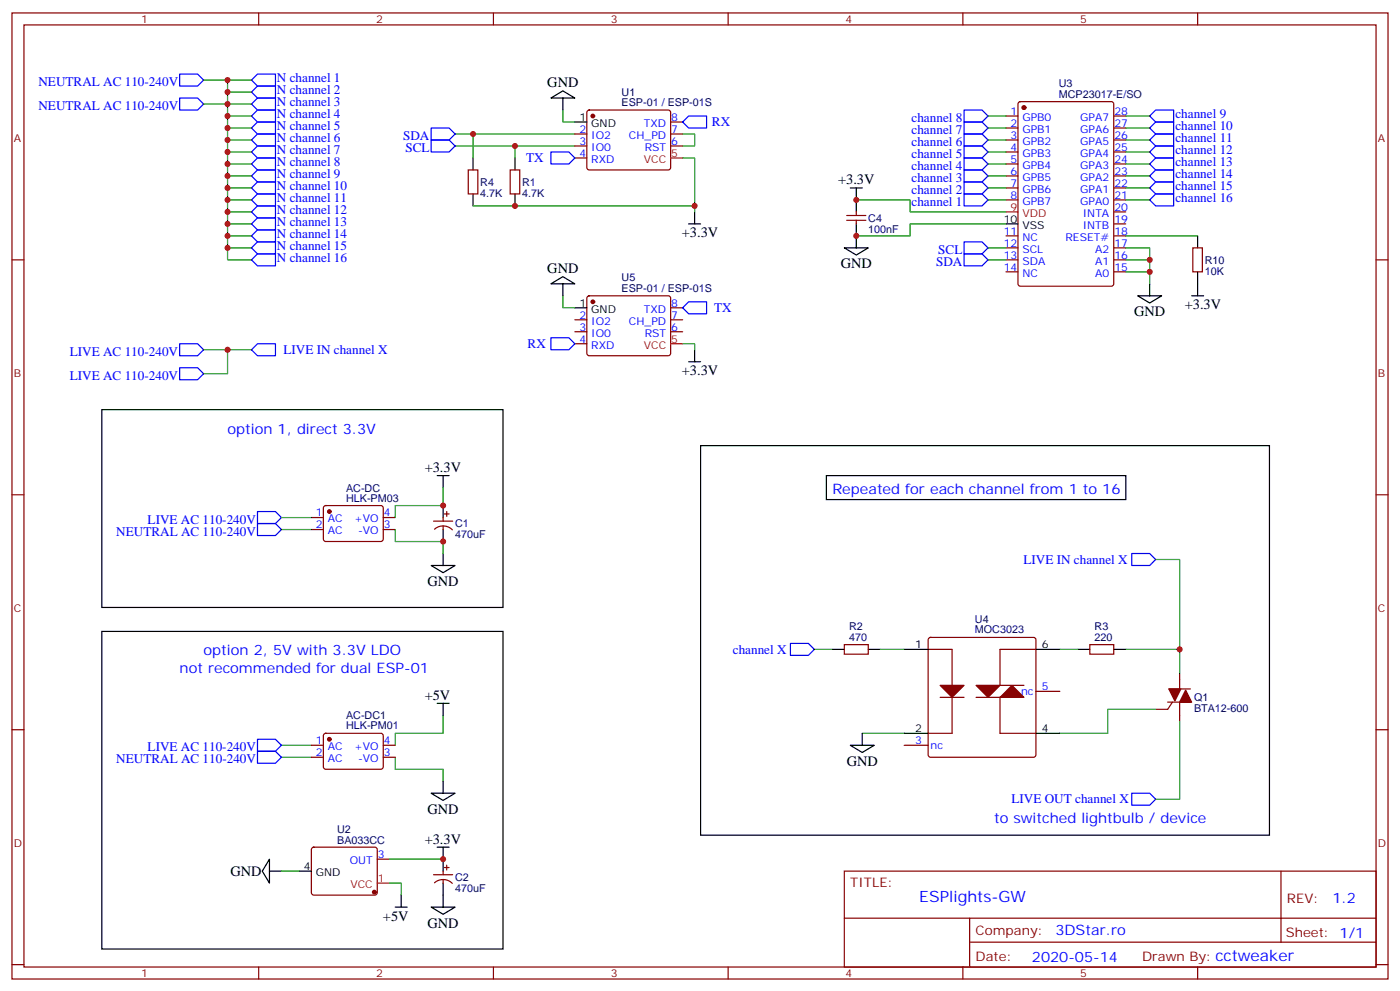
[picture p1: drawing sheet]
<svg xmlns="http://www.w3.org/2000/svg" width="412mm" height="292mm" viewBox="0 0 412 292" stroke-linecap="round" stroke-linejoin="round" font-family="sans-serif">
<g fill="none" stroke="#870000" stroke-width=".35">
<path d="M3.5 3.8h405.4v284.3h-405.4zM7.1 7.3h398.2v277.3h-398.2zM76.2 3.8v3.5M145.3 3.8v3.5M214.5 3.8v3.5M283.6 3.8v3.5M352.8 3.8v3.5M169.3 39.4h3.6M173.1 32.6l.5-.2h23.2l.5 .2 .3 .5-.1 16.5-.7 .4h-23.5l-.4-.7v-16.2zM197.6 39.4h3.5M197.6 35.9h3.5M296.3 34.1h3.6"/>
<path d="M296.3 37.7h3.6M300.1 30.1l.5-.2h26.8l.6 .4 .1 53.2-.5 .7h-27l-.7-.4v-53.2zM328.1 34.1h3.5M328.1 37.7h3.5M137.9 50h2.9v7.1h-2.9zM150.3 50h2.8v7.1h-2.8zM169.3 43h3.6M169.3 46.5h3.6M197.6 43h3.5M296.3 41.2h3.6M296.3 44.7h3.6M296.3 48.3h3.6"/>
<path d="M296.3 51.8h3.6M296.3 55.3h3.6M296.3 58.8h3.6M328.1 41.2h3.5M328.1 44.7h3.5M328.1 48.3h3.5M328.1 51.8h3.5M328.1 55.3h3.5M328.1 58.8h3.5M3.5 76.5h3.6M249.4 64.8h5.7M249.4 63.4h5.7"/>
<path d="M252.2 62.4v1M252.2 64.8v1.1M296.3 76.5h3.6M296.3 69.4h3.6M296.3 73h3.6M328.1 76.5h3.5M328.1 69.4h3.5M328.1 73h3.5M328.1 65.9h3.5M328.1 62.4h3.5M351.4 73h2.8v7h-2.8zM405.3 76.5h3.6"/>
<path d="M296.3 80h3.6M328.1 80h3.5M3.5 145.6h3.6M91.7 152.3h3.5M91.7 155.9h3.5M95.5 149l.5-.2 16.5 .1 .4 .6-.1 9.5-.6 .4-16.5-.1-.5-.6v-9.2zM112.9 152.3h3.5M112.9 155.9h3.5M127.7 153.4h5.6M128 155.8a3.8 3.8 0 0 1 5.2 .1M130.5 152.3v1.1M130.5 154.8v1.1"/>
<path d="M130.9 151.3h1.4M131.6 150.6v1.4M405.3 145.6h3.6M347.5 198.2v4.6M3.5 214.8h3.6M344 206.7h7M344.3 202.8h6.4M345.4 206.7l-1.4 2.1h-3.6M347.5 206.7v5.6M405.3 214.8h3.6M248.7 256.4h156.6v28.2h-156.6zM377.3 256.4v20.9"/>
<path d="M248.7 270.2h156.5M285.6 277.3h119.6M285.6 270.2v14.2M3.5 283.9h3.6M76.2 284.6v3.5M145.3 284.6v3.5M214.5 284.6v3.5M283.6 284.6v3.5M352.8 284.6v3.5M405.3 283.9h3.6"/>
</g>
<g fill="none" stroke="#000" stroke-width=".35">
<path d="M162.3 28.9l3.5-2.2 3.5 2.2zM165.8 28.9v3.5M169.3 35.9h3.6M139.3 46.5v3.5M139.3 57.1v3.5M151.7 46.5v3.5M151.7 57.1v3.5M250.5 55.3h3.5M252.2 55.3v7.1M202.8 65.9h3.6M204.6 62.4v3.5M248.7 73h7.1l-3.6 2.1z"/>
<path d="M252.2 65.9v7.1M296.3 65.9h3.6M352.8 69.4v3.6M335.1 87.1h7.1l-3.5 2.1zM338.7 83.5v3.6M351 87.1h3.5M352.8 80v7.1M128.8 140h3.5M130.5 140v3.5M130.5 148.8v3.5M130.5 155.9v3.5M127 166.4h7.1l-3.6 2.2z"/>
<path d="M130.5 162.9v3.5"/>
</g>
<g fill="none" stroke="#008700" stroke-width=".35">
<path d="M60 23.6h14.1M67 23.6v7h-7M67 34.1h7.1M67 37.7h7.1M67 27.1h7.1M74.1 30.6h-7.1v45.9h7.1M134.1 39.4h35.2M139.3 39.4v7.1M165.8 32.4v3.5h3.5M201.1 39.4h3.5v3.6h-3.5M291 34.1h5.3M291 37.7h5.3"/>
<path d="M331.6 34.1h7.1M331.6 37.7h7.1M67 41.2h7.1M67 44.7h7.1M67 48.3h7.1M67 51.8h7.1M67 55.3h7.1M67 58.8h7.1M134.1 43h35.2M151.7 43v3.5M201.1 46.5h3.5v15.9M252.2 58.8h15.9v3.6h28.2"/>
<path d="M291 41.2h5.3M291 44.7h5.3M291 48.3h5.3M291 51.8h5.3M291 55.3h5.3M291 58.8h5.3M331.6 41.2h7.1M331.6 44.7h7.1M331.6 48.3h7.1M331.6 51.8h7.1M331.6 55.3h7.1M331.6 58.8h7.1"/>
<path d="M67 69.4h7.1M67 73h7.1M67 65.9h7.1M67 62.4h7.1M139.3 60.6h65.3M291 76.5h5.3M291 73h5.3M296.3 65.9h-28.2v3.5h-15.9M331.6 73h7.1v10.5M331.6 76.5h7.1M331.6 69.4h21.2M331.6 80h7.1"/>
<path d="M82.9 152.3h8.8M82.9 155.9h8.8M116.4 155.9v3.5h14.1v3.5M130.5 143.5v5.3h-14.1v3.5"/>
</g>
<g fill="none" stroke="#00f" stroke-width=".35">
<path d="M52.9 21.8h5.3l1.8 1.8-1.8 1.7h-5.3zM52.9 28.9h5.3l1.8 1.7-1.8 1.8h-5.3zM74.1 27.1l1.7-1.8h5.3v3.6h-5.3zM74.1 30.6l1.7-1.7h5.3v3.5h-5.3zM74.1 34.1l1.7-1.7h5.3v3.5h-5.3zM74.1 37.7l1.7-1.8h5.3v3.5h-5.3zM75.8 21.8h5.3v3.5h-5.3l-1.7-1.7zM127 37.7h5.3l1.8 1.7-1.8 1.8h-5.3zM284 39.4h5.3l1.7 1.8-1.7 1.8h-5.3zM284 35.9h5.3l1.7 1.8-1.7 1.7h-5.3zM284 32.4h5.3l1.7 1.7-1.7 1.8h-5.3zM338.7 34.1l1.7-1.7h5.3v3.5h-5.3z"/>
<path d="M338.7 37.7l1.7-1.8h5.3v3.5h-5.3zM74.1 41.2l1.7-1.8h5.3v3.6h-5.3zM74.1 44.7l1.7-1.7h5.3v3.5h-5.3zM74.1 48.3l1.7-1.8h5.3v3.5h-5.3zM74.1 51.8l1.7-1.8h5.3v3.6h-5.3zM74.1 55.3l1.7-1.7h5.3v3.5h-5.3zM74.1 58.8l1.7-1.7h5.3v3.5h-5.3zM127 41.2h5.3l1.8 1.8-1.8 1.7h-5.3zM284 57.1h5.3l1.7 1.7-1.7 1.8h-5.3zM284 53.6h5.3l1.7 1.7-1.7 1.8h-5.3zM284 50h5.3l1.7 1.8-1.7 1.8h-5.3zM284 46.5h5.3l1.7 1.8-1.7 1.7h-5.3z"/>
<path d="M284 43h5.3l1.7 1.7-1.7 1.8h-5.3zM338.7 41.2l1.7-1.8h5.3v3.6h-5.3zM338.7 44.7l1.7-1.7h5.3v3.5h-5.3zM338.7 48.3l1.7-1.8h5.3v3.5h-5.3zM338.7 51.8l1.7-1.8h5.3v3.6h-5.3zM338.7 55.3l1.7-1.7h5.3v3.5h-5.3zM338.7 58.8l1.7-1.7h5.3v3.5h-5.3zM74.1 62.4l1.7-1.8h5.3v3.5h-5.3zM74.1 65.9l1.7-1.8h5.3v3.6h-5.3zM74.1 69.4l1.7-1.7h5.3v3.5h-5.3zM74.1 73l1.7-1.8h5.3v3.5h-5.3zM74.1 76.5l1.7-1.8h5.3v3.5h-5.3z"/>
<path d="M284 74.7h5.3l1.7 1.8-1.7 1.7h-5.3zM284 71.2h5.3l1.7 1.8-1.7 1.7h-5.3zM52.9 108.2h5.3l1.8 1.8-1.8 1.8h-5.3zM52.9 101.2h5.3l1.8 1.7-1.8 1.8h-5.3zM75.8 150.6h5.3l1.8 1.7-1.8 1.8h-5.3zM75.8 154.1h5.3l1.8 1.8-1.8 1.7h-5.3z"/>
</g>
<g fill="#870000" stroke="#870000" stroke-width=".35">
<path d="M349.2 203.1l1.8 3.6h-3.5z"/>
<path d="M344.3 202.8h3.5l-1.7 3.5z"/>
<circle cx="174.6" cy="34.1" r=".53"/>
<circle cx="97" cy="150.6" r=".53"/>
<circle cx="301.6" cy="31.7" r=".53"/>
</g>
<path d="M197.6 46.5h3.5M296.3 62.4h3.6" fill="none" stroke="#f00" stroke-width=".35"/>
<path d="M273.6 187.8l.5-.2h30.3l.5 .2 .3 .5v33.9l-.3 .5-.5 .2h-30.3l-.5-.2-.2-.5v-33.9z" fill="#fff" stroke="#870000" stroke-width=".35"/>
<g fill="none" stroke="#870000" stroke-width=".35">
<path d="M169.3 94.1h3.6M169.3 97.6h3.6M173.1 87.3l.5-.2h23.2l.5 .2 .3 .5-.1 16.5-.7 .4-23.5-.1-.4-.6v-16.2zM197.6 94.1h3.5M197.6 97.6h3.5M197.6 90.6h3.5M169.3 101.2h3.6M248.7 189.7h7.1v2.8h-7.1zM273.4 191.1h7.1v24.7h-7.1M305.2 191.1h-10.6v10.6h7M321 189.7h7.1v2.8h-7.1zM91.7 219.4h3.5"/>
<path d="M95.5 216l.5-.2 16.5 .1 .4 .6-.1 9.5-.6 .4-16.5-.1-.5-.6v-9.2zM112.9 219.4h3.5M266.3 219.4h7.1M276.9 205.2h7.1M287.5 205.2h7.1v10.6h10.6M305.2 203.5h7M91.7 222.9h3.5M112.9 222.9h3.5M92 249.5l.4-.2h18l.5 .2 .2 .5v13l-.7 .5-18.2-.1-.5-.7v-12.7zM111.1 252.9h3.6M127.7 257.5h5.6M128 259.8a3.8 3.8 0 0 1 5.2 .2"/>
<path d="M130.5 256.4v1.1M130.5 258.9v1M130.9 255.3h1.4M131.6 254.6v1.4"/>
</g>
<g fill="#870000" stroke="#870000" stroke-width=".35">
<path d="M276.9 201.7h7.1l-3.5 3.5z"/>
<path d="M287.5 201.7h7.1l-3.6 3.5z"/>
<path d="M294.6 205.2l3.5-3.5 3.5 3.5z"/>
<circle cx="110.2" cy="262.6" r=".53"/>
<circle cx="97" cy="217.6" r=".53"/>
<circle cx="174.6" cy="88.8" r=".53"/>
</g>
<g fill="none" stroke="#000" stroke-width=".35">
<path d="M162.3 83.5l3.5-2.1 3.5 2.1zM165.8 83.5v3.6M169.3 90.6h3.6M202.8 106.5h3.6M204.6 102.9v3.6M30 120.6h118.2v58.2h-118.2zM206.4 131.2h167.5v114.6h-167.5zM243.4 140h88.2v7h-88.2zM30 185.8h118.2v93.5h-118.2zM245.2 191.1h3.5M255.8 191.1h3.5M266.3 191.1h7.1"/>
<path d="M305.2 191.1h7M317.5 191.1h3.5M328.1 191.1h3.5M128.8 207h3.5M130.5 207v3.5M250.5 219.4h7l-3.5 2.1zM254 215.8v3.6M266.3 215.8h7.1M305.2 215.8h7M127 233.5h7.1l-3.6 2.1zM130.5 229.9v3.6M79.4 252.9v7l-2.1-3.5z"/>
<path d="M79.4 256.4h3.5M88.2 256.4h3.5M128.8 249.3h3.5M130.5 249.3v7.1M130.5 259.9v7.1M116.4 267h3.5M118.2 263.5v3.5M127 267h7.1l-3.6 2.1z"/>
</g>
<path d="M202.8 34.1h5.3v3.6h-5.3l-1.7-1.8zM162.3 44.7h5.3l1.7 1.8-1.7 1.8h-5.3zM162.3 99.4h5.3l1.7 1.8-1.7 1.7h-5.3zM201.1 90.6l1.7-1.8h5.3v3.6h-5.3zM74.1 102.9l1.7-1.7h5.3v3.5h-5.3zM333.4 162.9h5.3l1.7 1.8-1.7 1.7h-5.3zM232.8 189.4h5.3l1.8 1.7-1.8 1.8h-5.3zM75.8 217.6h5.3l1.8 1.8-1.8 1.7h-5.3zM75.8 221.1h5.3l1.8 1.8-1.8 1.7h-5.3zM333.4 233.5h5.3l1.7 1.7-1.7 1.8h-5.3z" fill="none" stroke="#00f" stroke-width=".35"/>
<g fill="none" stroke="#008700" stroke-width=".35">
<path d="M165.8 87.1v3.5h3.5M60 102.9h14.1M67 102.9v7.1h-7M201.1 101.2h3.5v1.7M340.4 164.7h7.1v26.4M239.9 191.1h5.3M259.3 191.1h7M312.2 191.1h5.3M331.6 191.1h15.9v7.1M82.9 219.4h8.8M130.5 210.5v5.3h-14.1v3.6M254 215.8h12.3"/>
<path d="M340.4 208.8h-14.1v7h-14.1M347.5 212.3v22.9h-7.1M82.9 222.9h8.8M116.4 222.9v3.5h14.1v3.5M82.9 256.4h5.3M114.7 259.9h3.5v3.6M114.7 252.9h15.8"/>
</g>
<path d="M197.6 101.2h3.5M111.1 259.9h3.6" fill="none" stroke="#f00" stroke-width=".35"/>
<g fill="#c00">
<circle cx="130.5" cy="252.9" r=".88"/>
<circle cx="347.5" cy="191.1" r=".88"/>
<circle cx="67" cy="102.9" r=".88"/>
<circle cx="67" cy="27.1" r=".88"/>
<circle cx="67" cy="34.1" r=".88"/>
<circle cx="67" cy="41.2" r=".88"/>
<circle cx="67" cy="48.3" r=".88"/>
<circle cx="67" cy="55.3" r=".88"/>
<circle cx="67" cy="62.4" r=".88"/>
<circle cx="67" cy="69.4" r=".88"/>
<circle cx="67" cy="30.6" r=".88"/>
<circle cx="252.2" cy="69.4" r=".88"/>
<circle cx="338.7" cy="80" r=".88"/>
<circle cx="130.5" cy="159.4" r=".88"/>
<circle cx="130.5" cy="148.8" r=".88"/>
<circle cx="204.6" cy="60.6" r=".88"/>
<circle cx="151.7" cy="43" r=".88"/>
<circle cx="338.7" cy="76.5" r=".88"/>
<circle cx="252.2" cy="58.8" r=".88"/>
<circle cx="67" cy="23.6" r=".88"/>
<circle cx="67" cy="73" r=".88"/>
<circle cx="67" cy="65.9" r=".88"/>
<circle cx="67" cy="58.8" r=".88"/>
<circle cx="67" cy="51.8" r=".88"/>
<circle cx="67" cy="44.7" r=".88"/>
<circle cx="67" cy="37.7" r=".88"/>
<circle cx="139.3" cy="39.4" r=".88"/>
<circle cx="151.7" cy="60.6" r=".88"/>
</g>
<g font-size="4.6" fill="#00f">
<text x="270.8" y="265.4">ESPlights-GW</text>
<text x="358.1" y="282.9">cctweaker</text>
</g>
<g font-size="4.2">
<text x="161.2" y="25.6">GND</text>
<text x="246.9" y="54.2">+3.3V</text>
<text x="200.8" y="69.9">+3.3V</text>
<text x="161.2" y="80.3">GND</text>
<text x="247.7" y="78.9">GND</text>
<text x="334.1" y="93.1">GND</text>
<text x="349" y="91">+3.3V</text>
<text x="200.8" y="110.4">+3.3V</text>
<text x="125.1" y="138.9">+3.3V</text>
<text x="125.9" y="172.4">GND</text>
<text x="125.1" y="205.9">+5V</text>
<text x="249.4" y="225.4">GND</text>
<text x="125.9" y="239.5">GND</text>
<text x="125.1" y="248.3">+3.3V</text>
<text x="67.9" y="257.8">GND</text>
<text x="112.8" y="270.9">+5V</text>
<text x="125.9" y="273.1">GND</text>
</g>
<g font-size="4.2" fill="#00f">
<text x="67" y="127.6">option 1, direct 3.3V</text>
<text x="245.2" y="145.3">Repeated for each channel from 1 to 16</text>
<text x="60" y="192.9">option 2, 5V with 3.3V LDO</text>
<text x="52.9" y="198.2">not recommended for dual ESP-01</text>
<text x="292.8" y="242.3">to switched lightbulb / device</text>
<text x="392.5" y="265.7">1.2</text>
<text x="310.9" y="275.2">3DStar.ro</text>
<text x="304" y="283">2020-05-14</text>
</g>
<g font-size="3.9" fill="#00f">
<text x="11.3" y="25.3">NEUTRAL AC 110-240V</text>
<text x="81.6" y="24.3">N channel 1</text>
<text x="81.6" y="27.8">N channel 2</text>
<text x="11.3" y="32.4">NEUTRAL AC 110-240V</text>
<text x="81.6" y="31.3">N channel 3</text>
<text x="81.6" y="34.8">N channel 4</text>
<text x="268.5" y="35.9">channel 8</text>
<text x="346.2" y="34.9">channel 9</text>
<text x="81.6" y="38.4">N channel 5</text>
<text x="81.6" y="41.9">N channel 6</text>
<text x="118.7" y="41.2">SDA</text>
<text x="209.7" y="37.2">RX</text>
<text x="268.5" y="39.4">channel 7</text>
<text x="346.2" y="38.4">channel 10</text>
<text x="346.2" y="41.9">channel 11</text>
<text x="81.6" y="45.4">N channel 7</text>
<text x="119.4" y="44.7">SCL</text>
<text x="155" y="47.7">TX</text>
<text x="268.5" y="46.5">channel 5</text>
<text x="268.5" y="43">channel 6</text>
<text x="346.2" y="45.4">channel 12</text>
<text x="81.6" y="49">N channel 8</text>
<text x="81.6" y="52.5">N channel 9</text>
<text x="268.5" y="53.6">channel 3</text>
<text x="268.5" y="50">channel 4</text>
<text x="346.2" y="49">channel 13</text>
<text x="346.2" y="52.5">channel 14</text>
<text x="81.6" y="56">N channel 10</text>
<text x="81.6" y="59.5">N channel 11</text>
<text x="268.5" y="57.1">channel 2</text>
<text x="346.2" y="56">channel 15</text>
<text x="346.2" y="59.5">channel 16</text>
<text x="81.6" y="63.1">N channel 12</text>
<text x="268.5" y="60.6">channel 1</text>
<text x="81.6" y="66.6">N channel 13</text>
<text x="81.6" y="70.1">N channel 14</text>
<text x="81.6" y="73.7">N channel 15</text>
<text x="81.6" y="77.2">N channel 16</text>
<text x="276.4" y="74.7">SCL</text>
<text x="275.7" y="78.2">SDA</text>
<text x="210.3" y="91.8">TX</text>
<text x="20.6" y="104.7">LIVE AC 110-240V</text>
<text x="83.5" y="104.2">LIVE IN channel X</text>
<text x="155.4" y="102.4">RX</text>
<text x="20.6" y="111.8">LIVE AC 110-240V</text>
<text x="43.5" y="154.1">LIVE AC 110-240V</text>
<text x="34.3" y="157.6">NEUTRAL AC 110-240V</text>
<text x="301.5" y="165.9">LIVE IN channel X</text>
<text x="215.9" y="192.4">channel X</text>
<text x="43.5" y="221.1">LIVE AC 110-240V</text>
<text x="34.3" y="224.6">NEUTRAL AC 110-240V</text>
<text x="298" y="236.5">LIVE OUT channel X</text>
</g>
<g font-size="3.9" fill="#800">
<text x="250.5" y="261">TITLE:</text>
<text x="379.1" y="265.7">REV:</text>
<text x="287.4" y="275.2">Company:</text>
<text x="378.7" y="275.8">Sheet: 1/1</text>
<text x="287.4" y="282.9">Date:</text>
<text x="336.4" y="282.9">Drawn By:</text>
</g>
<g font-size="3.2" fill="#800">
<text x="41.6" y="6.8">1</text>
<text x="110.8" y="6.8">2</text>
<text x="179.9" y="6.8">3</text>
<text x="249.1" y="6.8">4</text>
<text x="318.2" y="6.8">5</text>
<text x="4.1" y="41.9">A</text>
<text x="405.9" y="41.9">A</text>
<text x="4.1" y="111.1">B</text>
<text x="405.9" y="111.1">B</text>
<text x="4.1" y="180.2">C</text>
<text x="405.9" y="180.2">C</text>
<text x="4.1" y="249.3">D</text>
<text x="405.9" y="249.3">D</text>
<text x="41.6" y="287.6">1</text>
<text x="110.8" y="287.6">2</text>
<text x="179.9" y="287.6">3</text>
<text x="249.1" y="287.6">4</text>
<text x="318.2" y="287.6">5</text>
</g>
<g font-size="3.2" fill="#000080">
<text x="183.1" y="28.2">U1</text>
<text x="311.9" y="28.9">MCP23017-E/SO</text>
<text x="311.9" y="25.7">U3</text>
<text x="183.1" y="31.3">ESP-01 / ESP-01S</text>
<text x="141.5" y="57.9">4.7K</text>
<text x="141.5" y="54.7">R4</text>
<text x="153.8" y="57.9">4.7K</text>
<text x="153.8" y="54.7">R1</text>
<text x="255.8" y="65.3">C4</text>
<text x="255.8" y="68.5">100nF</text>
<text x="354.9" y="77.6">R10</text>
<text x="183.1" y="82.8">U5</text>
<text x="354.9" y="80.8">10K</text>
<text x="183.1" y="86">ESP-01 / ESP-01S</text>
<text x="101.9" y="147.6">HLK-PM03</text>
<text x="101.9" y="144.7">AC-DC</text>
<text x="134.1" y="155.2">C1</text>
<text x="134.1" y="158.4">470uF</text>
<text x="250.1" y="185.4">R2</text>
<text x="287.2" y="183.2">U4</text>
<text x="322.5" y="185.4">R3</text>
<text x="250.1" y="188.7">470</text>
<text x="287.2" y="186.4">MOC3023</text>
<text x="322.4" y="188.7">220</text>
<text x="351.7" y="209.5">BTA12-600</text>
<text x="351.7" y="206.3">Q1</text>
<text x="101.9" y="214.7">HLK-PM01</text>
<text x="101.9" y="211.7">AC-DC1</text>
<text x="99.3" y="245.1">U2</text>
<text x="99.3" y="248.3">BA033CC</text>
<text x="134.1" y="262.5">470uF</text>
<text x="134.1" y="259.3">C2</text>
</g>
<g font-size="3.2">
<text x="170.7" y="35.6">1</text>
<text x="174.2" y="37.3">GND</text>
<text x="295.7" y="65.5">10</text>
<text x="301.2" y="67.3">VSS</text>
<text x="170.7" y="90.2">1</text>
<text x="174.2" y="92">GND</text>
<text x="269.6" y="190.8">1</text>
<text x="306.9" y="190.8">6</text>
<text x="269.6" y="215.5">2</text>
<text x="306.9" y="215.5">4</text>
<text x="89.5" y="256">4</text>
<text x="93" y="257.8">GND</text>
</g>
<g font-size="3.2" fill="#00f">
<text x="197.7" y="35.6">8</text>
<text x="297.7" y="33.8">1</text>
<text x="301.2" y="35.6">GPB0</text>
<text x="318.2" y="35.6">GPA7</text>
<text x="328.3" y="33.8">28</text>
<text x="170.7" y="39.1">2</text>
<text x="174.2" y="40.9">IO2</text>
<text x="185.3" y="40.9">CH_PD</text>
<text x="189.7" y="37.3">TXD</text>
<text x="197.7" y="39.1">7</text>
<text x="297.7" y="37.3">2</text>
<text x="297.7" y="40.9">3</text>
<text x="301.2" y="39.1">GPB1</text>
<text x="318.2" y="39.1">GPA6</text>
<text x="328.3" y="40.9">26</text>
<text x="328.3" y="37.3">27</text>
<text x="170.7" y="42.6">3</text>
<text x="170.7" y="46.1">4</text>
<text x="174.2" y="44.4">IO0</text>
<text x="174.2" y="47.9">RXD</text>
<text x="189.9" y="44.4">RST</text>
<text x="197.7" y="42.6">6</text>
<text x="297.7" y="44.4">4</text>
<text x="297.7" y="47.9">5</text>
<text x="301.2" y="42.6">GPB2</text>
<text x="301.2" y="46.1">GPB3</text>
<text x="318.2" y="46.1">GPA4</text>
<text x="318.2" y="42.6">GPA5</text>
<text x="328.3" y="47.9">24</text>
<text x="328.3" y="44.4">25</text>
<text x="297.7" y="51.4">6</text>
<text x="301.2" y="49.7">GPB4</text>
<text x="301.2" y="53.2">GPB5</text>
<text x="318.2" y="53.2">GPA2</text>
<text x="318.2" y="49.7">GPA3</text>
<text x="328.3" y="51.4">23</text>
<text x="297.7" y="55">7</text>
<text x="297.7" y="58.5">8</text>
<text x="301.2" y="56.7">GPB6</text>
<text x="318.2" y="56.7">GPA1</text>
<text x="328.3" y="58.5">21</text>
<text x="328.3" y="55">22</text>
<text x="301.2" y="60.3">GPB7</text>
<text x="318.2" y="60.3">GPA0</text>
<text x="318.9" y="63.8">INTA</text>
<text x="328.3" y="65.5">19</text>
<text x="328.3" y="62">20</text>
<text x="295.7" y="69.1">11</text>
<text x="301.2" y="70.8">NC</text>
<text x="313.8" y="70.8">RESET#</text>
<text x="318.9" y="67.3">INTB</text>
<text x="328.3" y="69.1">18</text>
<text x="295.7" y="72.6">12</text>
<text x="295.7" y="76.1">13</text>
<text x="301.2" y="74.4">SCL</text>
<text x="301.2" y="77.9">SDA</text>
<text x="322.6" y="77.9">A1</text>
<text x="322.6" y="74.4">A2</text>
<text x="328.3" y="76.1">16</text>
<text x="328.3" y="72.6">17</text>
<text x="295.7" y="79.7">14</text>
<text x="301.2" y="81.4">NC</text>
<text x="322.6" y="81.4">A0</text>
<text x="328.3" y="79.7">15</text>
<text x="170.7" y="93.8">2</text>
<text x="174.2" y="95.5">IO2</text>
<text x="185.3" y="95.5">CH_PD</text>
<text x="189.7" y="92">TXD</text>
<text x="197.7" y="93.8">7</text>
<text x="197.7" y="90.2">8</text>
<text x="170.7" y="97.3">3</text>
<text x="170.7" y="100.8">4</text>
<text x="174.2" y="99.1">IO0</text>
<text x="189.9" y="99.1">RST</text>
<text x="197.7" y="97.3">6</text>
<text x="174.2" y="102.6">RXD</text>
<text x="93.1" y="155.5">2</text>
<text x="93.1" y="152">1</text>
<text x="96.6" y="153.7">AC</text>
<text x="104.3" y="153.7">+VO</text>
<text x="113.1" y="152">4</text>
<text x="113.1" y="155.5">3</text>
<text x="96.6" y="157.3">AC</text>
<text x="105.5" y="157.3">-VO</text>
<text x="306.9" y="203.1">5</text>
<text x="300.8" y="204.5">nc</text>
<text x="93.1" y="219">1</text>
<text x="96.6" y="220.8">AC</text>
<text x="104.3" y="220.8">+VO</text>
<text x="113.1" y="219">4</text>
<text x="269.6" y="219">3</text>
<text x="274.1" y="220.4">nc</text>
<text x="93.1" y="222.5">2</text>
<text x="96.6" y="224.3">AC</text>
<text x="105.5" y="224.3">-VO</text>
<text x="113.1" y="222.5">3</text>
<text x="103" y="254.3">OUT</text>
<text x="111.3" y="252.5">3</text>
</g>
<g font-size="3.2" fill="#f00">
<text x="189.6" y="47.9">VCC</text>
<text x="197.7" y="46.1">5</text>
<text x="297.7" y="62">9</text>
<text x="301.2" y="63.8">VDD</text>
<text x="197.7" y="100.8">5</text>
<text x="189.6" y="102.6">VCC</text>
<text x="103.2" y="261.3">VCC</text>
<text x="111.3" y="259.6">1</text>
</g>
</svg>
